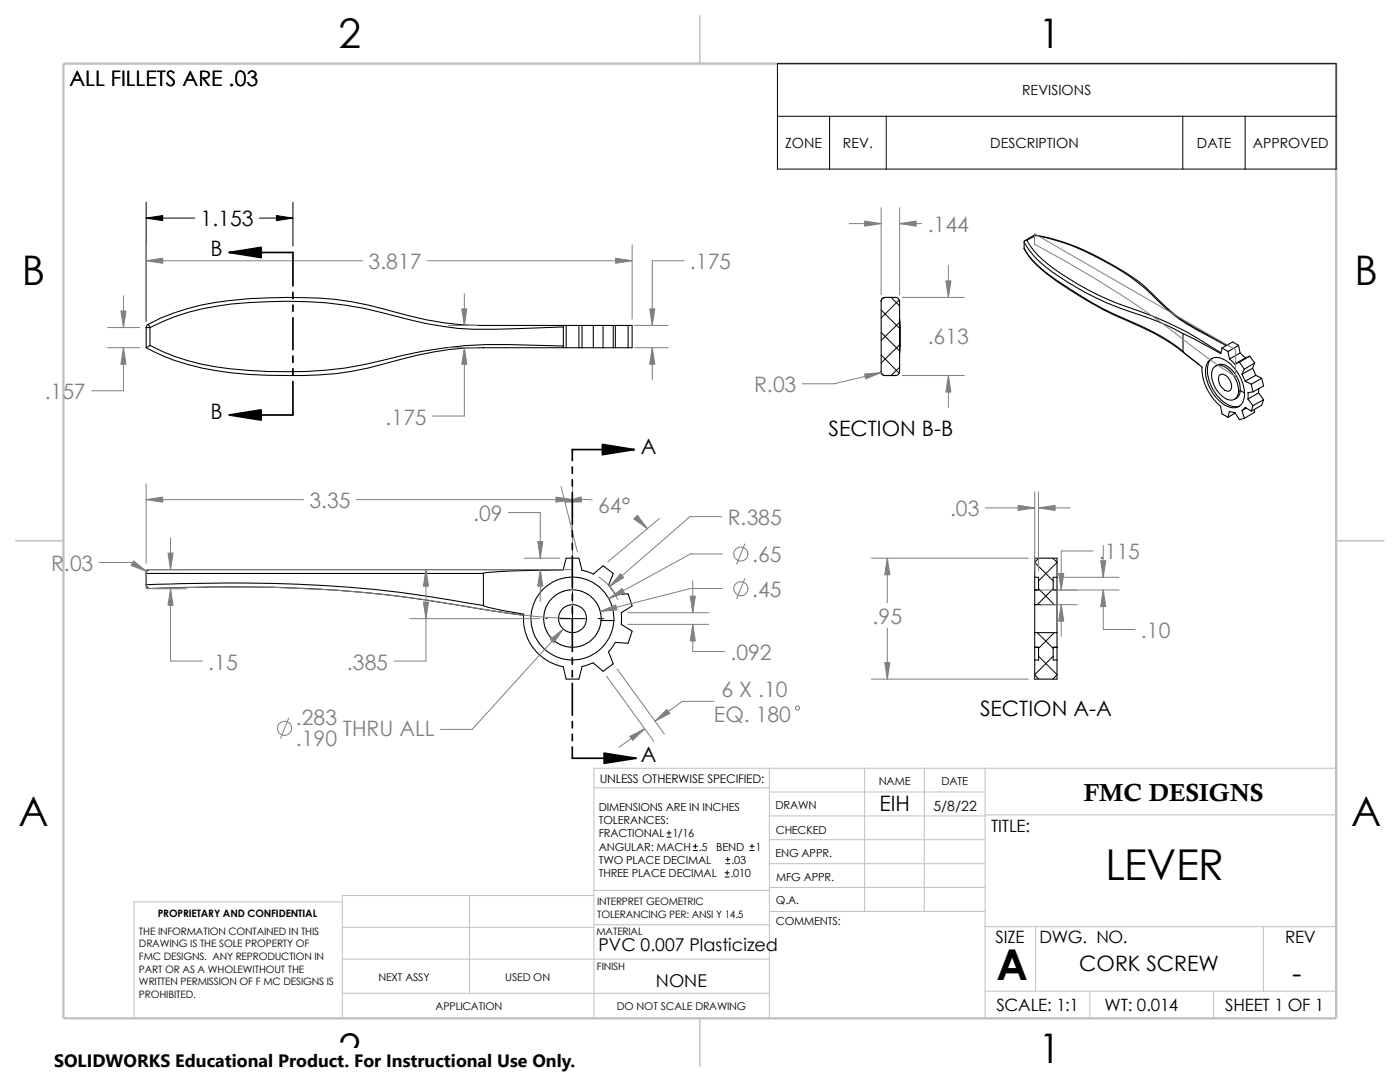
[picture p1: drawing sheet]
<svg xmlns="http://www.w3.org/2000/svg" width="279mm" height="216mm" viewBox="0 0 279 216" stroke-linecap="round" stroke-linejoin="round" font-family="sans-serif">
<g fill="none" stroke="#c0c0c0" stroke-width=".2">
<path d="M118.5 157.2h35M153.5 153.3v49.9M153.5 158h43.1M172.6 153.3v28.6M184.4 153.3v28.6M196.6 153.3v49.9M266.7 153.3h-148.2v49.9M68.3 180h-41.5v23.2M93.7 178.7v19.5M118.5 178.7h-50.2v24.5M118.5 177.7h35.1M153.5 177.1h43.1"/>
<path d="M153.5 172.3h43.1M153.5 162.8h43.1M153.5 167.6h43.1M196.6 162.6h70.1M68.3 191.4h85.2M68.3 185h50.2M68.3 198.2h85.2M118.5 184.5h35.1M153.6 181.9h43M196.6 184.9h70.1M196.6 197.8h70.1M206.7 184.9v12.9"/>
<path d="M217.5 197.8v5.4M242.2 197.8v5.4M252.1 184.9v12.9"/>
</g>
<path d="M139.7 3.1v9.6M3.1 107.9h9.6M266.7 107.9h9.5M139.7 203.2v9.5" fill="none" stroke="#c0c0c0" stroke-width=".21"/>
<path d="M12.7 12.7h254v190.5h-254z" fill="none" stroke="#c0c0c0" stroke-width=".47"/>
<g fill="none" stroke="#000" stroke-width=".21">
<path d="M176.6 59.4a.73 .73 0 0 0-.7 .7M176.6 59.4h-.2a.74 .74 0 0 0-.5 .7M176.6 59.4h2.2M178.8 59.4a.78 .78 0 0 1 .7 .7v14.1a.78 .78 0 0 1-.7 .7M204.4 49.5a14.5 14.5 0 0 0 5.3 5.7 83.2 83.2 0 0 0 18.2 10.1 44.3 44.3 0 0 1 10.8 7l.6 .5M204.4 49.5h.1M204.4 48.3v1.2M204.4 49.5a17.9 17.9 0 0 0 6.5 6.5 77.9 77.9 0 0 0 16 8.7l1.7 .7a35.8 35.8 0 0 1 7.5 4.7M204.4 48.3l.4 .7a17 17 0 0 0 5.1 5.2 63 63 0 0 0 19.1 9.2 38.8 38.8 0 0 1 7.1 3.2M204.9 48a22 22 0 0 0 8.7 7.8 57.5 57.5 0 0 0 14.2 6.4 71.7 71.7 0 0 1 15.9 8.2M204.9 48h-.3l-.2 .3M206.4 46.9l.2 .1"/>
<path d="M206.4 46.9l-1.8 1.1M206.6 47l-1.7 1M206.6 47a50.7 50.7 0 0 1 21.9 10.5l1.4 1.3a35.7 35.7 0 0 0 11.3 8.3l3.5 1.9M206.7 46.9a51.9 51.9 0 0 1 21.9 10.4l.7 .7a36.2 36.2 0 0 0 11.8 8.8M206.7 46.9l-.1 .1M206.7 46.9h-.3M29.2 65.4v4M29.2 65.4h.7M29.2 69.4a48.2 48.2 0 0 0 20.5 5.3 96.5 96.5 0 0 0 20.6-.6l6.2-1.5a67.2 67.2 0 0 1 20-3.2M29.6 64.7l.3 .7M29.6 64.7a44.2 44.2 0 0 1 16.1-4.7 101.5 101.5 0 0 1 24.4 .2l6.4 1.4a67.4 67.4 0 0 0 20 3.3M29.6 64.7l-.3 .2-.1 .5"/>
<path d="M29.9 68.9l-.7 .5M29.9 65.4v3.5M29.9 68.9a45.8 45.8 0 0 0 19.7 5 83.1 83.1 0 0 0 30.8-3 85.6 85.6 0 0 1 20.9-2.2l11.1 .3M96.5 69.4h15.9M96.5 64.9h.1M96.5 69.4h.1M96.5 64.9h15.9M112.4 64.9v.3M112.4 64.9h3.8M112.4 69.4h3.8M112.4 69v.4M112.4 65.2v3.8"/>
<path d="M112.4 65.2l-4.5 .2a149.6 149.6 0 0 1-16.5 .1 86.7 86.7 0 0 1-15.1-3.1 85.6 85.6 0 0 0-33-1.3 41.8 41.8 0 0 0-13.4 4.3M113 64.9v4.5M115.5 64.9v4.5M116.2 69.4h2.2M116.2 64.9h2.2M116.2 64.9v4.5M118.4 64.9h4M118.4 69.4h4M118.4 64.9v4.5M120.4 64.9v4.5M122.4 69.4h.4M122.4 64.9h.4"/>
<path d="M122.4 64.9v4.5M122.8 64.9h3.4v4.5h-3.4M122.8 64.9v4.5M125.3 64.9v4.5M175.9 74.2v.1a.84 .84 0 0 0 .7 .6M175.9 74.2h.1M175.9 60.1v14.1M175.9 74.2a.73 .73 0 0 0 .7 .7M176.6 74.9h2.2M178.7 74.9h.1M179.6 65.3l-.1 5.3 .1-1.6M179.6 65.3l-.1-1.5 .1 1.6"/>
<path d="M179.6 65.3v.1M179.6 65.4h.1M236.1 66.6l2.3 1.1 5.2 2.9 .3-1.2M236.1 70.1l3.8 3.1a10.1 10.1 0 0 0 3.7 7.9l.3 1.5 1.2 .7M236.1 66.6v3.5M241.2 66.8l3.7 2.1M241.4 71.8a2.72 2.72 0 0 1 3.5 .3 8.1 8.1 0 0 1 3.3 7.5 2.17 2.17 0 0 1-3.3 1.5 8.5 8.5 0 0 1-4.3-7.7l.2-.7zM241.9 71.5a3.7 3.7 0 0 0-.7 4.1 7.7 7.7 0 0 0 4.8 5.5l.7 .1 .7-.2M242.1 73.5a1.84 1.84 0 0 1 2.8 0 5.5 5.5 0 0 1 2.2 5.3 1.55 1.55 0 0 1-2.5 .7 5.5 5.5 0 0 1-2.6-5.8zM242.6 73.1a2.09 2.09 0 0 1 2.7 .2 5.8 5.8 0 0 1 2.2 4.6M243.5 74.8a1.65 1.65 0 0 1 2 1.1 1.56 1.56 0 0 1-.2 2.1 2.11 2.11 0 0 1-2.1-1.8v-.6zM243.9 69.4l1.2 .7"/>
<path d="M245.1 70.1l.3 1.5M245.4 71.6l1 1M247.2 68.9l-2.1 1.2M247.2 68.9l.3 1.5M247.2 68.9l-1.2-.7-2.1 1.2M247.4 72.3l-1 .3M247.4 72.3l.9 1.4M247.5 70.4l-2.1 1.2M247.5 70.4l1 1M247.5 77.9l-.4 1.2-.7 .6M247.5 77.9l.9 .5M247.5 77.9l-.3 .2"/>
<path d="M247.9 74.7l.6 1.4M248.3 73.7l-.4 1M248.5 76.1l1.2 .6M248.5 71.4l-2.1 1.2M249 79.6l1.1 1.3M249.4 71.1l-2 1.2M249.4 71.1l1 1.3M249.4 71.1l-.9 .3M249.7 76.7l.4 1.5M250 73.5l-2.1 1.2M250 73.5l.6 1.4M250.1 78.2l-1.1 .2v1.2"/>
<path d="M250.4 72.4l-2.1 1.3M250.4 72.4l-.4 1.1M250.6 74.9l-2.1 1.2M250.6 74.9l1.2 .6M251.2 78.4l-2.2 1.2M251.2 78.4l1 1.4M251.2 77.6v.8M251.8 75.5l.4 1.5-2.1 1.2M251.8 75.5l-2.1 1.2M252.2 79.8l-2.1 1.1M252.2 79.8l-.4 1.1-2.1 1.1M245.1 83.3l.3-1.2 1 .2 1 1.4 .9-.2"/>
<path d="M246.5 82.4l-1.4 .9M247.9 81.9l.6-.6 1.2 .7M247.9 81.9l.4 1.6M248.8 81.4l-.9 .5M250.1 80.9l-.4 1.1M250.3 81.7l.1 .6-2.1 1.2M29.2 116.7l.3 .6 .5 .1a291.7 291.7 0 0 1 55.5 2.4l19 3M29.2 116.7h.1M29.2 114.4v2.3M29.2 116.7l4.6-.2a312.6 312.6 0 0 1 45.7 1.7l17 2.6M29.2 114.4h67.3M96.5 114.4v6.4"/>
<path d="M112.4 113.7h-82.5l-.4 .1-.3 .6M116.2 113.8l2.2 .8 2-1.7 2 1.5-.9 2.4M116.2 113.8l-.7-2.4h-2.5l-.6 2.3-11 .3-4.5 .3-.4 .1M121.5 116.8l1.3 1.9 2.5-.2 .9 2.4-2.2 1.4v2.3l2.2 1.3-.9 2.5-2.5-.2-1.3 1.8 .9 2.5-2 1.4-2-1.6M206.5 115.2h.8v2.5h-.8M206.5 115.2v-3.8h4.4v3.8M206.5 117.7v2.9M206.5 115.2v2.5M210.9 115.2h-.7v2.5h.8M210.9 115.2v5.4M96.5 120.8v.1a35.9 35.9 0 0 0 8 1.7v1.6l.3 1.9 .6 1.6 1.2 1.8 .9 1.1 1.3 .9 1.9 1 1.7 .5M118.4 132.2l-2.2 .8-.7 2.5h-2.5l-.6-2.5"/>
<path d="M120 123.8l-.2 1-.4 1.1-.7 1.1-.8 .9-.8 .5-1.3 .5-1.9 .3-1.1-.2-1-.4-1.2-.7-.8-.9-.6-.8-.5-1.2-.2-1.9 .2-1.1 .4-1.1 .7-1.1 .8-.8 .8-.6 1.2-.5 2-.2 1.1 .2 1 .3 1.2 .8 .8 .8 .6 .8 .5 1.2 .2 2h2.5M206.5 129.2h.8v2.5h-.8M206.5 131.7v3.8h4.4v-3.8M206.5 120.6h4.4M206.5 126.2v3M206.5 126.2h4.4M206.5 120.6v5.6M206.5 129.2v2.5M210.9 126.2v5.5M210.9 120.6v5.6M211 129.2h-.8v2.5h.7"/>
<circle cx="114.2" cy="123.4" r="8.3"/>
<circle cx="114.3" cy="123.4" r="2.8"/>
</g>
<g fill="none" stroke="#000" stroke-width=".2">
<path d="M155.2 12.7h111.5v21h-111.5zM155.2 23.2h111.5M165.6 23.2v10.5M176.9 23.2v10.5M236.1 23.2v10.5M248.5 23.2v10.5M29.2 40.3v23.8M29.2 43.5h9.7M51.8 43.5h6.7M58.5 40.3v8.8M177.8 59.4l1.7 1.6M179.5 59.9l-3.6 3.6"/>
<path d="M175.9 70.8l3.6 3.7M175.9 66.3l3.6 3.7M175.9 61.8l3.6 3.7M179.5 64.3l-3.6 3.6M179.5 68.8l-3.6 3.6M179.5 73.3l-1.7 1.6M114.3 118.1v.3M206.5 112.2l3.7 3.7M207.3 117.5l3.1 3.1M207.3 111.4l-.8 .8M210.1 111.4l.8 .8M210.2 117.5l-3.2 3.1"/>
<path d="M210.9 112.2l-3.6 3.7M108.9 123.4h.3M111.7 123.4h5.1M114.3 120.9v5.1M114.3 128.5v.3M119.3 123.4h1.2M206.5 134.7l.8 .8M207 126.2l3.2 3.2M207.3 130.9l3.6 3.7M210.2 130.9l-3.7 3.7M210.4 126.2l-3.1 3.2M210.9 134.7l-.8 .8"/>
<path d="M133.1 167h.8M133.1 166.2h.8M133.5 165.8v.8M138.3 169.7h.9M138.3 168.9h.9M138.8 168.4v.9M144.7 175h.8M144.7 174.2h.8M144.9 172.3h.8M144.9 171.5h.8M145.1 173.7v.9M145.2 171.1v.8"/>
<path d="M149.6 169.7h.9M149.6 168.9h.9M150.1 168.4v.9"/>
</g>
<g fill="none" stroke="#808080" stroke-width=".2">
<path d="M24.6 59v6.4M29.2 48.9v15.2M29.2 52h43.2M85.3 52h40.9M92.7 58.6v6.3M126.2 48.9v14.8M136.5 52h-6.3v12.9M169.5 44.6h6.4M175.9 41.4v17.4M179.5 44.6h4.5M179.5 41.4v17.4M180 59.4h12.4"/>
<path d="M189.3 53v6.4M206.5 46.7l40.1 23.1v5.3a141.4 141.4 0 0 1-14-10.1 195.7 195.7 0 0 0-26.1-16.3zM21.5 69.4h6.4M21.5 65.4h6.4M24.6 69.4v8.6h-6.3M89.5 64.9h5.7M89.5 69.4h5.7M92.7 69.4v13.6h-6.4M126.6 64.9h6.7M126.6 69.4h6.7M130.2 69.4v6.3M175.9 74.3l-9.4 2.3h-6.4"/>
<path d="M180 74.9h12.4M189.3 74.9v6.4M29.2 96.5v15.9M29.2 99.7h31.4M71.1 99.7h43.2M112 97.1l3.2 13.1M114.3 96.5v15.9M118.2 99.7a14.8 14.8 0 0 0-5.5 .5M206.5 98.2v15.7M207.3 98.2v15.7M19.8 112.2h6.4l3.1 1.8M29.2 113.7h85.1v9.7a146.1 146.1 0 0 1-23.7-2.8 253.4 253.4 0 0 0-48.9-3.5l-12.5 .4z"/>
<path d="M30.4 117.5h6.8M34 107.3v6.4M34 117.5v14.4h6.4M85 113.7v18.2h-6.3M101.5 102.3h6.3v9.1M104.6 111.4h7.1M107.8 113.7v6.3M119.5 115.1a10.1 10.1 0 0 1 3.8 4.5M126.9 103.3l2.3 2.2M131.6 103.5l-10.3 8.6M138.3 115.9v6.4M144.1 103.1h-6.4l-16 13.9"/>
<path d="M144.1 110.5h-6.3l-16.3 9M144.1 117.4h-6.3l-18 4.6M148.6 108.5l-1.6 4.1M148.6 115.4l-1.6 4.1M173.9 111.4h31.3M177.1 111.4v8.9M196.6 101.3h9.9M207.3 101.3h6.3M207.8 117.7h15.6M211.5 115.2h11.9M218.1 109.9h-6.3v7.8M220.2 117.7v7.9h6.3"/>
<path d="M220.2 108.8v6.4M81.8 123.4h25.9M112.4 125.5l-18.2 20h-6.3M121.1 135l9.4 13M123.1 133.5l9.5 13M125.3 124.6h16.1M125.3 122.3h16.1M138.3 124.6v5.4h6.3M142.5 140h-6.4l-5.4 3.9M173.9 135.5h31.3M177.1 125.3v10.2M207.8 120.6h7.2"/>
<path d="M211.8 120.6v6.4M57.6 143.3l-1.6 4M128.7 145.4l-5.2 3.7"/>
<circle cx="147.9" cy="117.5" r="1.41"/>
<circle cx="147.9" cy="110.6" r="1.4"/>
<circle cx="56.8" cy="145.3" r="1.41"/>
<circle cx="159.1" cy="141.3" r=".4"/>
</g>
<path d="M29.2 43.5l3.3-.5v1zM55.2 43l3.3 .5-3.3 .5z" fill="#000" stroke="#000" stroke-width=".2"/>
<g fill="#808080" stroke="#808080" stroke-width=".2">
<path d="M188.8 56h1l-.5 3.4z"/>
<path d="M179.5 44.6l3.3-.5v1z"/>
<path d="M189.3 74.9l.5 3.3h-1z"/>
<path d="M172.6 44.1l3.3 .5-3.3 .5z"/>
<path d="M172.6 74.6l3.3-.3-3.1 1.3z"/>
<path d="M203.2 100.8l3.3 .5-3.3 .6z"/>
<path d="M207.3 101.3l3.3-.5v1.1z"/>
<path d="M176.6 132.2h1l-.5 3.3z"/>
<path d="M177.1 111.4l.5 3.3h-1z"/>
<path d="M220.2 117.7l.5 3.3h-1z"/>
<path d="M219.7 111.9h1l-.5 3.3z"/>
<path d="M211.8 120.6l.5 3.4h-1z"/>
<path d="M211.3 114.4h1l-.5 3.3z"/>
<path d="M34 117.5l.5 3.3h-1z"/>
<path d="M126.5 103.5l.7-.7 2 2.7z"/>
<path d="M121.5 119.5l2.7-2.1 .4 .9z"/>
<path d="M119.8 122l3.1-1.3 .2 1z"/>
<path d="M123.8 114.5l.7 .7-2.8 1.8z"/>
<path d="M33.5 110.4h1l-.5 3.3z"/>
<path d="M112.7 100.2l3.3-1.1 .1 1.1z"/>
<path d="M107.8 113.7l.5 3.3h-1z"/>
<path d="M109.8 127.6l2.6-2.1-1.9 2.8z"/>
<path d="M107.3 108.1h1l-.5 3.3z"/>
<path d="M26.7 111.9l2.6 2.1-3.1-1.2z"/>
<path d="M125.7 146.9l3-1.5-2.4 2.3z"/>
<path d="M130.7 143.9l2.4-2.3 .6 .8z"/>
<path d="M111 99.2l3.3 .5-3.3 .5z"/>
<path d="M29.2 99.7l3.3-.5v1z"/>
<path d="M85 113.7l.5 3.3h-1z"/>
<path d="M84.5 120.1h1l-.5 3.3z"/>
<path d="M138.3 124.6l.5 3.3h-1z"/>
<path d="M137.8 119h1l-.5 3.3z"/>
<path d="M92.2 61.6h1l-.5 3.3z"/>
<path d="M92.7 69.4l.5 3.3h-1z"/>
<path d="M130.2 69.4l.5 3.3h-1z"/>
<path d="M129.7 61.6h1l-.5 3.3z"/>
<path d="M122.9 51.5l3.3 .5-3.3 .5z"/>
<path d="M29.2 52l3.3-.5v1z"/>
<path d="M24.6 69.4l.5 3.3h-1z"/>
<path d="M24.1 62.1h1l-.5 3.3z"/>
</g>
<path d="M45.8 50.4l6.3-1v2zM45.8 82.8l6.3-1v2zM120.2 88.7l6.4 1-6.4 1zM120.6 150.3l6.3 1-6.3 1z" fill="#000" stroke="#000" stroke-width=".34"/>
<g fill="none" stroke="#000" stroke-width=".34">
<path d="M45.8 50.4h12.7v6.7M58.5 58.3v1.3M58.5 76.1v6.7h-12.7M58.5 60.9v1.2M58.5 63.4v6.4M58.5 71v1.3M58.5 73.6v1.2M114.2 93.2v1.2M114.2 95.7v1.3M114.2 98.3v6.3M126.6 89.7h-12.4v2.2M114.2 105.9v1.2"/>
<path d="M114.2 108.4v1.3M114.2 111v6.3M114.2 118.6v1.2M114.2 121.1v1.3M114.2 123.7v6.3M114.2 131.3v1.2M114.2 133.8v1.3M114.2 136.4v6.3M114.2 149.1v2.2h12.7M114.2 144v1.2M114.2 146.5v1.3"/>
</g>
<path d="M10.8 209.2h104.1v6.7h-104.1z" fill="#fff"/>
<g font-size="8.5">
<text x="220.6" y="175.5">LEVER</text>
<text x="198.8" y="195.5">A</text>
</g>
<g font-size="8.1">
<text x="67.6" y="9.7">2</text>
<text x="207.3" y="9.7">1</text>
<text x="4.4" y="56.9">B</text>
<text x="270.3" y="56.9">B</text>
<text x="3.7" y="164.9">A</text>
<text x="269.7" y="164.9">A</text>
<text x="67.6" y="212.1">2</text>
<text x="207.3" y="212.1">1</text>
</g>
<text font-size="5.6" x="257.9" y="196.1">-</text>
<text font-size="4.9" x="216.3" y="159.8">FMC DESIGNS</text>
<g font-size="4.2">
<text x="13.9" y="17.1">ALL FILLETS ARE .03</text>
<text x="40" y="45.2">1.153</text>
<text x="42" y="51.2">B</text>
<text x="42" y="83.6">B</text>
<text x="165.4" y="87.1">SECTION B-B</text>
<text x="127.9" y="90.5">A</text>
<text x="195.6" y="142.8">SECTION A-A</text>
<text x="127.9" y="152.1">A</text>
<text x="175.5" y="161.8">EIH</text>
<text x="215.4" y="193.7">CORK SCREW</text>
</g>
<g font-size="4.2" fill="#808080">
<text x="185.2" y="46.3">.144</text>
<text x="73.6" y="53.7">3.817</text>
<text x="137.7" y="53.7">.175</text>
<text x="185.2" y="68.7">.613</text>
<text x="8.9" y="79.6">.157</text>
<text x="150.5" y="78.3">R.03</text>
<text x="77" y="84.7">.175</text>
<text x="61.8" y="101.3">3.35</text>
<text x="94.4" y="103.9">.09</text>
<text x="119.4" y="102.4">64°</text>
<text x="145.2" y="104.7">R.385</text>
<text x="189.6" y="103">.03</text>
<text x="10.2" y="113.9">R.03</text>
<text x="150.1" y="112.2">.65</text>
<text x="219.3" y="111.6">.115</text>
<text x="150.1" y="119.1">.45</text>
<text x="174.1" y="124.5">.95</text>
<text x="145.8" y="131.7">.092</text>
<text x="227.7" y="127.3">.10</text>
<text x="41.6" y="133.6">.15</text>
<text x="69.2" y="133.6">.385</text>
<text x="144" y="139.1">6 X .10</text>
<text x="59.1" y="148.8">.190</text>
<text x="59.1" y="144.7">.283</text>
<text x="68.4" y="146.9">THRU ALL</text>
<text x="142.5" y="144.1">EQ. 180</text>
</g>
<text font-size="3.6" x="10.8" y="213">SOLIDWORKS Educational Product. For Instructional Use Only.</text>
<g font-size="3.5">
<text x="119.4" y="189.8">PVC 0.007 Plasticized</text>
<text x="130.9" y="197">NONE</text>
</g>
<g font-size="3.4">
<text x="197.8" y="166">TITLE:</text>
<text x="198.7" y="188.1">SIZE</text>
<text x="207.5" y="188.1">DWG. NO.</text>
<text x="256.5" y="188.2">REV</text>
<text x="198.8" y="201.7">SCALE: 1:1</text>
<text x="220.4" y="201.7">WT: 0.014</text>
<text x="244.5" y="201.7">SHEET 1 OF 1</text>
</g>
<g font-size="2.8">
<text x="204" y="19">REVISIONS</text>
<text x="156.7" y="29.5">ZONE</text>
<text x="168.2" y="29.5">REV.</text>
<text x="197.6" y="29.5">DESCRIPTION</text>
<text x="238.8" y="29.5">DATE</text>
<text x="250" y="29.5">APPROVED</text>
<text x="186.3" y="161.8">5/8/22</text>
</g>
<text font-size="2.4" x="119.7" y="156.2">UNLESS OTHERWISE SPECIFIED:</text>
<g font-size="2.2">
<text x="119.5" y="161.8">DIMENSIONS ARE IN INCHES</text>
<text x="154.8" y="161.5">DRAWN</text>
<text x="175.4" y="156.7">NAME</text>
<text x="187.9" y="156.7">DATE</text>
<text x="119.5" y="164.4">TOLERANCES:</text>
<text x="119.5" y="167.1">FRACTIONAL 1/16</text>
<text x="154.8" y="166.3">CHECKED</text>
<text x="119.5" y="172.4">TWO PLACE DECIMAL</text>
<text x="119.5" y="169.8">ANGULAR: MACH .5</text>
<text x="143" y="169.8">BEND</text>
<text x="146" y="172.4">.03</text>
<text x="150.7" y="169.8">1</text>
<text x="154.8" y="171">ENG APPR.</text>
<text x="119.5" y="175">THREE PLACE DECIMAL</text>
<text x="145.8" y="175">.010</text>
<text x="154.9" y="175.7">MFG APPR.</text>
<text x="154.9" y="184.7">COMMENTS:</text>
<text x="154.9" y="180.5">Q.A.</text>
</g>
<g font-size="2.1">
<text x="75.5" y="195.7">NEXT ASSY</text>
<text x="100.8" y="195.7">USED ON</text>
<text x="86.9" y="201.5">APPLICATION</text>
<text x="123.1" y="201.6">DO NOT SCALE DRAWING</text>
</g>
<g font-size="2">
<text x="31.5" y="183">PROPRIETARY AND CONFIDENTIAL</text>
<text x="119.2" y="183.1">TOLERANCING PER: ANSI Y 14.5</text>
<text x="119.2" y="180.6">INTERPRET GEOMETRIC</text>
<text x="27.7" y="186.5">THE INFORMATION CONTAINED IN THIS</text>
<text x="27.7" y="189.1">DRAWING IS THE SOLE PROPERTY OF</text>
<text x="27.7" y="191.6">FMC DESIGNS. ANY REPRODUCTION IN</text>
<text x="119" y="186.6">MATERIAL</text>
<text x="27.7" y="194.1">PART OR AS A WHOLEWITHOUT THE</text>
<text x="27.7" y="196.6">WRITTEN PERMISSION OF F MC DESIGNS IS</text>
<text x="119.1" y="193.5">FINISH</text>
<text x="27.7" y="199.1">PROHIBITED.</text>
</g>
</svg>
